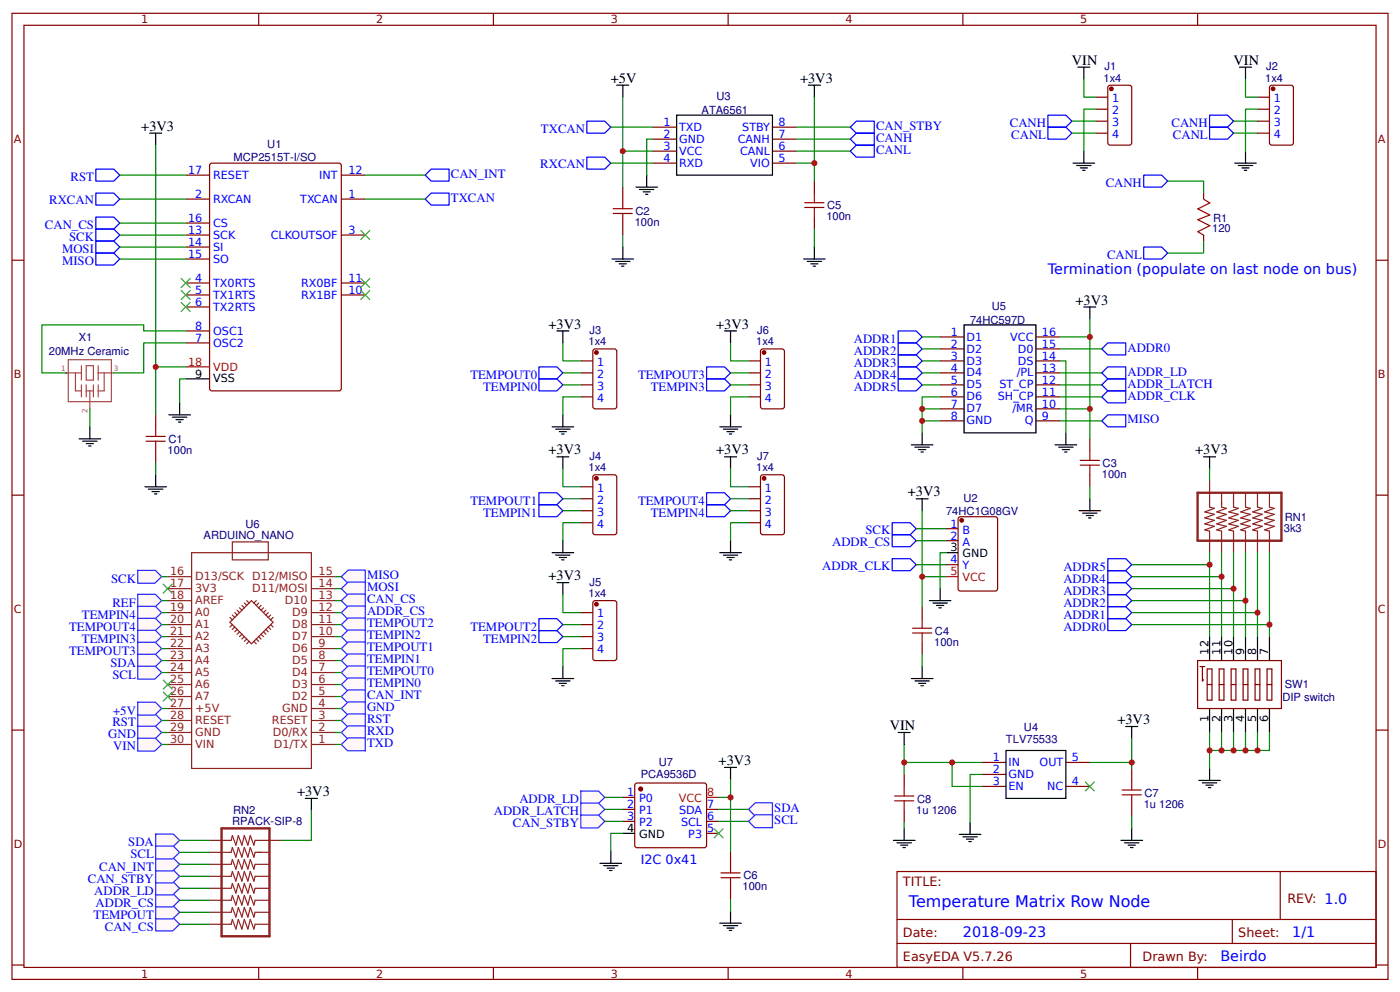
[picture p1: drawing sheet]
<svg xmlns="http://www.w3.org/2000/svg" width="309mm" height="219mm" viewBox="0 0 309 219" stroke-linecap="round" stroke-linejoin="round" font-family="sans-serif">
<g fill="none" stroke="#800" stroke-width=".26">
<path d="M2.6 2.9h304.1v213.3h-304.1zM5.3 5.6h298.7v207.9h-298.7zM57.1 2.9v2.7M109 2.9v2.7M160.9 2.9v2.7M212.7 2.9v2.7M244.8 19.1l.5-.3h4.2l.5 .3v12.4l-.2 .5h-4.5l-.5-.2zM264.6 2.9v2.7M280.5 19.1l.5-.3h4.2l.5 .3 .1 12.4-.3 .5h-4.5l-.5-.2zM41 38.7h5.3M46.4 36.3l.4-.3h28.1l.4 .3 .1 49.5-.3 .4-28.3 .1-.4-.3zM75.4 38.7h5.3"/>
<path d="M144.2 28.1h5.3M144.2 30.7h5.3M144.2 33.4h5.3M144.2 36h5.3M170.7 28.1h5.2M170.7 30.7h5.2M170.7 33.4h5.2M170.7 36h5.2M242.1 21.5h2.6M242.1 24.1h2.6M242.1 26.7h2.6M242.1 29.4h2.6"/>
<path d="M277.8 21.5h2.7M277.8 24.1h2.7M277.8 26.7h2.7M277.8 29.4h2.7M2.6 57.4h2.7M41 43.9h5.3M41 51.9h5.3M41 54.5h5.3M41 57.2h5.3M41 49.2h5.3M75.4 43.9h5.3M75.4 51.9h5.3"/>
<path d="M304 57.4h2.7M41 62.5h5.3M41 65.1h5.3M41 67.8h5.3M41 75.7h5.3M41 73.1h5.3M75.4 62.5h5.3M75.4 65.1h5.3M128.3 79.7h2.7M131.2 77.1l4.5-.1 .5 .3 .1 12.4-.3 .5h-4.5l-.5-.2v-12.5zM207.7 79.7h5.3M207.7 74.4h5.3"/>
<path d="M207.7 77h5.3M228.9 79.7h5.3M228.9 74.4h5.3M228.9 77h5.3M128.3 82.3h2.7M128.3 85h2.7M128.3 87.6h2.7M207.7 82.3h5.3M207.7 85h5.3M207.7 87.6h5.3M207.7 90.2h5.3M207.7 92.9h5.3"/>
<path d="M228.9 82.3h5.3M228.9 85h5.3M228.9 87.6h5.3M228.9 90.2h5.3M228.9 92.9h5.3M2.6 109.3h2.7M304 109.3h2.7M264.6 145.8h18.5v10.6h-18.5zM265.1 147.1h1.1M265.6 147.1v3.2l.3-.3M266.7 147.7h1.1v6.8h-1.1zM266.7 151.1h1.1"/>
<path d="M269.3 147.7h1.1v6.8h-1.1zM269.3 151.1h1.1M272 147.7h1v6.8h-1zM272 151.1h1M274.6 147.7h1.1v6.8h-1.1zM274.6 151.1h1.1M277.3 147.7h1v6.8h-1zM277.3 151.1h1M279.9 147.7h1.1v6.8h-1.1zM279.9 151.1h1.1M2.6 161.2h2.7M304 161.2h2.7"/>
<path d="M198.2 192.4h105.8v21.1h-105.8zM282.8 192.4v10.6M2.6 213h2.7M57.1 213.5v2.7M109 213.5v2.7M160.9 213.5v2.7M198.2 203h105.8M198.2 208.3h105.8M212.7 213.5v2.7M249.8 208.3v5.2M264.6 213.5v2.7M272.3 203v5.3"/>
<path d="M304 213h2.7"/>
</g>
<g fill="#800" stroke="#800" stroke-width=".26">
<circle cx="131.8" cy="77.8" r=".4"/>
<circle cx="281.3" cy="19.6" r=".4"/>
<circle cx="245.5" cy="19.6" r=".4"/>
</g>
<g fill="none" stroke="#000" stroke-width=".26">
<path d="M136.3 18.8h2.6M137.6 18.8v2.7M178.6 18.8h2.6M179.9 18.8v2.7M238.1 14.8h2.7M239.4 14.8v2.7M273.8 14.8h2.7M275.2 14.8v2.7M33.1 29.4h2.6M34.4 29.4v2.6M142.9 38.7v2.6M149.5 25.4h21.2v13.3h-21.2z"/>
<path d="M237.1 36h4.7M237.9 36.5h3.1M238.7 37.1h1.5M239.2 37.6h.5M239.4 33.4v2.6M272.8 36h4.7M273.6 36.5h3.2M274.4 37.1h1.6M274.9 37.6h.5M275.2 33.4v2.6M140.5 41.3h4.8M141.3 41.8h3.2"/>
<path d="M142.1 42.4h1.6M142.6 42.9h.5M123 73.1h2.7M124.4 73.1v2.6M213 71.7h15.9v23.8h-15.9zM239.4 67.8h2.7M240.8 67.8v2.6M17.5 96.9h4.7M18.3 97.4h3.1M19 97.9h1.6M19.6 98.5h.5M19.8 94.2v2.7"/>
<path d="M37.3 91.6h4.8M38.1 92.1h3.2M38.9 92.6h1.6M39.4 93.2h.6M39.7 88.9v2.7M41 83.6h5.3M122 94.2h4.7M122.8 94.7h3.1M123.6 95.3h1.5M124.1 95.8h.5M124.4 91.6v2.6M201.3 98.2h4.8"/>
<path d="M202.1 98.7h3.2M202.9 99.2h1.6M203.5 99.8h.5M203.7 95.5v2.7M233.1 98.2h4.8M233.9 98.7h3.2M234.7 99.2h1.6M235.2 99.8h.5M235.5 95.5v2.7M265.9 100.8h2.7M267.2 100.8v2.7M267.2 140.5v5.3"/>
<path d="M267.2 156.4v5.3M269.9 140.5v5.3M269.9 156.4v5.3M272.5 140.5v5.3M272.5 156.4v5.3M275.2 140.5v5.3M275.2 156.4v5.3M277.8 140.5v5.3M277.8 156.4v5.3M280.5 140.5v5.3M280.5 156.4v5.3M264.8 172.3h4.8"/>
<path d="M265.6 172.8h3.2M266.4 173.3h1.6M267 173.9h.5M267.2 169.6v2.7"/>
</g>
<g fill="none" stroke="#00f" stroke-width=".26">
<path d="M21.2 37.3h3.9l1.4 1.4-1.4 1.3h-3.9zM93.9 38.7l1.3-1.4h4v2.7h-4zM129.6 34.7h4l1.3 1.3-1.3 1.3h-4zM129.6 26.7h4l1.3 1.4-1.3 1.3h-4zM187.9 30.7l1.3-1.3h3.9v2.6h-3.9zM187.9 33.4l1.3-1.4h3.9v2.7h-3.9zM187.9 28.1l1.3-1.4h3.9v2.7h-3.9zM231.5 25.4h4l1.3 1.3-1.3 1.4h-4zM231.5 28.1h4l1.3 1.3-1.3 1.3h-4zM267.2 25.4h4l1.3 1.3-1.3 1.4h-4zM267.2 28.1h4l1.3 1.3-1.3 1.3h-4zM21.2 42.6h3.9l1.4 1.3-1.4 1.4h-3.9z"/>
<path d="M21.2 47.9h3.9l1.4 1.3-1.4 1.4h-3.9zM21.2 50.6h3.9l1.4 1.3-1.4 1.3h-3.9zM21.2 53.2h3.9l1.4 1.3-1.4 1.4h-3.9zM21.2 55.9h3.9l1.4 1.3-1.4 1.3h-3.9zM93.9 43.9l1.3-1.3h4v2.7h-4zM198.4 78.3h4l1.3 1.4-1.3 1.3h-4zM198.4 75.7h4l1.3 1.3-1.3 1.3h-4zM198.4 73.1h4l1.3 1.3-1.3 1.3h-4zM243.4 77l1.3-1.3h4v2.6h-4zM119.1 81h3.9l1.4 1.3-1.4 1.3h-3.9zM119.1 83.6h3.9l1.4 1.4-1.4 1.3h-3.9zM198.4 81h4l1.3 1.3-1.3 1.3h-4z"/>
<path d="M198.4 83.6h4l1.3 1.4-1.3 1.3h-4zM243.4 92.9l1.3-1.3h4v2.6h-4zM243.4 85l1.3-1.4h4v2.7h-4zM243.4 87.6l1.3-1.3h4v2.6h-4zM243.4 82.3l1.3-1.3h4v2.6h-4zM244.7 126h4l1.3 1.3-1.3 1.3h-4zM244.7 128.6h4l1.3 1.3-1.3 1.4h-4zM244.7 131.3h4l1.3 1.3-1.3 1.3h-4zM244.7 133.9h4l1.3 1.3-1.3 1.4h-4zM244.7 136.6h4l1.3 1.3-1.3 1.3h-4zM244.7 123.3h4l1.3 1.3-1.3 1.4h-4z"/>
</g>
<g fill="none" stroke="#080" stroke-width=".26">
<path d="M239.4 17.5v4h2.7M275.2 17.5v4h2.6M26.5 38.7h14.5M34.4 32v49h6.6M80.7 38.7h13.2M134.9 28.1h9.3M134.9 36h9.3M137.6 21.5v11.9h6.6M144.2 30.7h-1.3v8M175.9 28.1h12M175.9 33.4h12M175.9 30.7h12"/>
<path d="M179.9 21.5v14.5h-4M236.8 29.4h5.3M236.8 26.7h5.3M272.5 29.4h5.3M272.5 26.7h5.3M26.5 43.9h14.5M26.5 49.2h14.5M26.5 51.9h14.5M26.5 54.5h14.5M26.5 57.2h14.5M80.7 43.9h13.2M41 75.7h-9.3v6.6h-6.6"/>
<path d="M41 73.1h-9.3v-1.4h-22.4v10.6h5.3M124.4 75.7v4h3.9M203.7 77h4M203.7 74.4h4M203.7 79.7h4M234.2 79.7h1.3v15.8M234.2 77h9.2M240.8 70.4v4h-6.6M240.8 74.4v15.8h-6.6M19.8 90.2v4M41 83.6h-1.3v5.3M124.4 82.3h3.9"/>
<path d="M124.4 85h3.9M128.3 87.6h-3.9v4M203.7 82.3h4M203.7 85h4M203.7 90.2h4M203.7 92.9h4M207.7 87.6h-4v7.9M234.2 82.3h9.2M234.2 85h9.2M234.2 92.9h9.2M234.2 87.6h9.2M267.2 103.5v2.6"/>
<path d="M250 124.6h17.2M250 127.3h19.9M250 129.9h22.5M250 132.6h25.2M250 135.2h27.8M250 137.9h30.5M267.2 122v18.5M269.9 122v18.5M272.5 122v18.5M275.2 122v18.5M277.8 122v18.5M280.5 122v18.5"/>
<path d="M267.2 161.7v7.9M269.9 161.7v4M272.5 161.7v4M275.2 161.7v4M277.8 161.7v4M280.5 161.7v4h-13.3"/>
</g>
<path d="M41 81h5.3" fill="none" stroke="#f00" stroke-width=".26"/>
<g fill="none" stroke="#a54b4b" stroke-width=".26">
<path d="M15.1 79.4h9.5v9.3h-9.5zM14.6 82.3h.1M14.6 82.3h3.4M16.7 82.3v4h1.3M18 80.7v3.2M18 85v2.6M19 80.7h1.6v3.2h-1.6zM19 85v2.6M19 86.3h1.6M19.8 86.3v3.9M20.6 85v2.6M21.7 80.7v3.2"/>
<path d="M21.7 85v2.6M21.7 82.3h3.4M23 82.3v4h-1.3"/>
</g>
<path d="M267.2 106.1v5.8l1.1 .3-2.1 .8 2.1 .5-2.1 .8 2.1 .6-2.1 .7 2.1 .6-2.1 .8 1 .2v4.8M269.9 108.8v3.1l1 .3-2.1 .8 2.1 .5-2.1 .8 2.1 .6-2.1 .7 2.1 .6-2.1 .8 1.1 .2v4.8M272.5 108.8v3.1l1.1 .3-2.1 .8 2.1 .5-2.1 .8 2.1 .6-2.1 .7 2.1 .6-2.1 .8 1 .2v4.8M275.2 108.8v3.1l1 .3-2.1 .8 2.1 .5-2.1 .8 2.1 .6-2.1 .7 2.1 .6-2.1 .8 1.1 .2v4.8M277.8 108.8v3.1l1.1 .3-2.1 .8 2.1 .5-2.1 .8 2.1 .6-2.1 .7 2.1 .6-2.1 .8 1 .2v4.8M280.5 108.8v3.1l1 .3-2.1 .8 2.1 .5-2.1 .8 2.1 .6-2.1 .7 2.1 .6-2.1 .8 1.1 .2v4.8" fill="none" stroke="#8d2323" stroke-width=".26"/>
<path d="M264.6 108.8h18.5v10.6h-18.5z" fill="none" stroke="#8d2323" stroke-width=".53"/>
<g fill="#fff7f8" stroke="#430aff" stroke-width=".26">
<path d="M30.4 125.9h3.9l1.4 1.4-1.5 1.4h-3.8z"/>
<path d="M30.4 131.2h3.9l1.4 1.4-1.5 1.4h-3.8z"/>
<path d="M30.4 133.8h3.9l1.4 1.4-1.5 1.5h-3.8z"/>
<path d="M30.4 136.5h3.9l1.4 1.4-1.5 1.4h-3.8z"/>
<path d="M30.4 139.1h3.9l1.4 1.4-1.5 1.5h-3.8z"/>
<path d="M30.4 141.8h3.9l1.4 1.4-1.5 1.4h-3.8z"/>
<path d="M30.4 144.4h3.9l1.4 1.4-1.5 1.5h-3.8z"/>
<path d="M30.4 147.1h3.9l1.4 1.4-1.5 1.4h-3.8z"/>
<path d="M30.4 157.7h3.9l1.4 1.3-1.5 1.5h-3.8z"/>
<path d="M30.4 160.3h3.9l1.4 1.4-1.5 1.4h-3.8z"/>
<path d="M75.4 127.3l1.5-1.5h3.8l.1 2.9h-4z"/>
<path d="M75.4 129.9l1.5-1.4h3.8l.1 2.8h-4z"/>
<path d="M75.4 132.6l1.5-1.5h3.8l.1 2.9h-4z"/>
<path d="M75.4 135.2l1.5-1.4h3.8l.1 2.8h-4z"/>
<path d="M75.4 137.9l1.5-1.5h3.8l.1 2.9h-4z"/>
<path d="M75.4 140.5l1.5-1.4h3.8l.1 2.8h-4z"/>
<path d="M75.4 143.2l1.5-1.5h3.8l.1 2.9h-4z"/>
<path d="M75.4 145.8l1.5-1.4h3.8l.1 2.8h-4z"/>
<path d="M75.4 148.5l1.5-1.5h3.8l.1 2.8h-4z"/>
<path d="M75.4 151.1l1.5-1.5h3.8l.1 2.9h-4z"/>
<path d="M75.4 153.7l1.5-1.4h3.8l.1 2.8h-4z"/>
<path d="M75.4 156.4l1.5-1.5h3.8l.1 2.9h-4z"/>
<path d="M75.4 159l1.5-1.4h3.8l.1 2.8h-4z"/>
<path d="M75.4 161.7l1.5-1.5h3.8l.1 2.9h-4z"/>
<path d="M75.4 164.3l1.5-1.4h3.8l.1 2.8h-4z"/>
</g>
<g fill="none" stroke="#080" stroke-width=".26">
<path d="M35.7 127.3h1.3M35.7 132.6h1.3M35.7 135.2h1.3M35.7 137.9h1.3M74.1 127.3h1.3M74.1 132.6h1.3M74.1 135.2h1.3M74.1 137.9h1.3M74.1 129.9h1.3M35.7 140.5h1.3M35.7 143.2h1.3M35.7 145.8h1.3"/>
<path d="M35.7 148.5h1.3M35.7 159h1.3M74.1 140.5h1.3M74.1 143.2h1.3M74.1 145.8h1.3M74.1 148.5h1.3M74.1 159h1.3M74.1 156.4h1.3M74.1 153.7h1.3M74.1 151.1h1.3M35.7 161.7h1.3M74.1 161.7h1.3"/>
<path d="M74.1 164.3h1.3"/>
</g>
<path d="M30.4 162.9h3.9l1.4 1.4-1.5 1.5h-3.8z" fill="#fff7f8" stroke="#430aff" stroke-width=".26"/>
<path d="M35.7 164.3h1.3" fill="none" stroke="#080" stroke-width=".26"/>
<path d="M36 128.9l2.1 2.1zM38.1 128.9l-2.1 2.1z" fill="#000" stroke="#3c3" stroke-width=".26"/>
<path d="M30.4 155h3.9l1.4 1.4-1.5 1.5h-3.8z" fill="#fff7f8" stroke="#430aff" stroke-width=".26"/>
<g fill="none" stroke="#080" stroke-width=".26">
<path d="M202.4 119.4h6.6M202.4 116.7h6.6M203.7 112.7v14.6h5.3M202.4 124.6h6.6M209 122h-1.3v7.9M35.7 156.4h1.3M68.8 178.9v6.6h-6.6M199.8 164.3v4h17.2M199.8 168.3v2.6M210.3 168.3v5.3h6.7M217 170.9h-2.7v10.6M250 163v5.3h-9.2"/>
<path d="M250 168.3v1.3M199.8 181.5v1.4M250 180.2v2.7"/>
</g>
<g fill="#000" stroke="#3c3" stroke-width=".26">
<path d="M79.6 50.8l2.2 2.1zM79.6 52.9l2.2-2.1z"/>
<path d="M40 61.4l2.1 2.1zM42.1 61.4l-2.1 2.1z"/>
<path d="M40 64.1l2.1 2.1zM42.1 64.1l-2.1 2.1z"/>
<path d="M40 66.7l2.1 2.1zM40 68.8l2.1-2.1z"/>
<path d="M79.6 61.4l2.2 2.1zM81.8 61.4l-2.2 2.1z"/>
<path d="M79.6 64.1l2.2 2.1zM79.6 66.2l2.2-2.1z"/>
<path d="M239.7 172.5l2.1 2.2zM241.8 172.5l-2.1 2.2z"/>
</g>
<g fill="none" stroke="#800" stroke-width=".26">
<path d="M209 116.7h2.7M209 119.4h2.7M211.7 114.3l.5-.2h7.7l.4 .2 .1 15.6-.3 .5-7.9 .1-.5-.3zM209 124.6h2.7M199.8 170.9v2.7M199.8 178.9v2.6M217 168.3h5.2M217 170.9h5.2M217 173.6h5.2M235.5 168.3h5.3M235.5 173.6h5.3M250 169.6v2.7"/>
<path d="M250 177.6v2.6"/>
</g>
<circle cx="212.5" cy="114.9" r=".4" fill="#800" stroke="#800" stroke-width=".26"/>
<g fill="none" stroke="#000" stroke-width=".26">
<path d="M202.4 110.1h2.7M203.7 110.1v2.6M205.3 132.6h4.8M206.1 133.1h3.2M206.9 133.6h1.6M207.4 134.2h.6M207.7 129.9v2.7M209 122h2.7M67.5 176.2h2.6M68.8 176.2v2.7M198.4 161.7h2.7M199.8 161.7v2.6"/>
<path d="M222.2 165.7h13.3v10.5h-13.3zM248.7 160.4h2.7M250 160.4v2.6M197.4 185.5h4.7M198.2 186h3.1M199 186.6h1.6M199.5 187.1h.5M199.8 182.9v2.6M211.9 184.2h4.8M212.7 184.7h3.2M213.5 185.2h1.6M214 185.8h.6"/>
<path d="M214.3 181.5v2.7M247.6 185.5h4.8M248.4 186h3.2M249.2 186.6h1.6M249.8 187.1h.5M250 182.9v2.6"/>
</g>
<path d="M209 127.3h2.7" fill="none" stroke="#f00" stroke-width=".26"/>
<path d="M197.1 115.4h4l1.3 1.3-1.3 1.3h-4zM197.1 118h4l1.3 1.4-1.3 1.3h-4zM197.1 123.3h4l1.3 1.3-1.3 1.4h-4z" fill="none" stroke="#00f" stroke-width=".26"/>
<path d="M197.6 176.8h4.3M197.6 175.7h4.3M199.8 173.6v2.1M199.8 176.8v2.1M247.9 175.4h4.2M247.9 174.4h4.2M250 172.3v2.1M250 175.4v2.2" fill="none" stroke="#a00000" stroke-width=".26"/>
<path d="M46.3 188.1h4.8l.2-1 .8 2.1 .6-2.1 .7 2.1 .6-2.1 .8 2.1 .5-2.1 .8 2.1 .3-1.1h3.1M46.3 185.5h4.8l.2-1.1 .8 2.2 .6-2.2 .7 2.2 .6-2.2 .8 2.2 .5-2.2 .8 2.2 .3-1.1h5.8M46.3 196.1h4.8l.2-1.1 .8 2.1 .6-2.1 .7 2.1 .6-2.1 .8 2.1 .5-2.1 .8 2.1 .3-1h3.1M46.3 190.8h4.8l.2-1.1 .8 2.1 .6-2.1 .7 2.1 .6-2.1 .8 2.1 .5-2.1 .8 2.1 .3-1h3.1M46.3 198.7h4.8l.2-1 .8 2.1 .6-2.1 .7 2.1 .6-2.1 .8 2.1 .5-2.1 .8 2.1 .3-1.1h3.1M46.3 193.4h4.8l.2-1 .8 2.1 .6-2.1 .7 2.1 .6-2.1 .8 2.1 .5-2.1 .8 2.1 .3-1.1h3.1M46.3 201.4h4.8l.2-1.1 .8 2.1 .6-2.1 .7 2.1 .6-2.1 .8 2.1 .5-2.1 .8 2.1 .3-1h3.1M46.3 204h4.8l.2-1 .8 2.1 .6-2.1 .7 2.1 .6-2.1 .8 2.1 .5-2.1 .8 2.1 .3-1.1h3.1" fill="none" stroke="#8d2323" stroke-width=".26"/>
<path d="M48.9 182.9h10.6v23.8h-10.6z" fill="none" stroke="#8d2323" stroke-width=".53"/>
<g fill="#fff7f8" stroke="#430aff" stroke-width=".26">
<path d="M34.3 202.6h4l1.4 1.4-1.5 1.5h-3.8z"/>
<path d="M34.3 200h4l1.4 1.4-1.5 1.4h-3.8z"/>
<path d="M34.3 197.3h4l1.4 1.4-1.5 1.5h-3.8z"/>
<path d="M34.3 194.7h4l1.4 1.4-1.5 1.4h-3.8z"/>
<path d="M34.3 192h4l1.4 1.4-1.5 1.5h-3.8z"/>
<path d="M34.3 189.4h4l1.4 1.4-1.5 1.4h-3.8z"/>
</g>
<path d="M39.7 190.8h6.6M39.7 193.4h6.6M39.7 196.1h6.6M39.7 198.7h6.6M39.7 201.4h6.6M39.7 204h6.6" fill="none" stroke="#080" stroke-width=".26"/>
<g fill="#fff7f8" stroke="#430aff" stroke-width=".26">
<path d="M34.3 184.1h4l1.4 1.4-1.5 1.5h-3.8z"/>
<path d="M34.3 186.8h4l1.4 1.3-1.5 1.5h-3.8z"/>
</g>
<path d="M137.6 33.4v7.9M179.9 36v4M137.6 51.9v2.6M179.9 50.6v3.9M34.4 81v10.6M240.8 90.2v6.7M34.4 102.2v2.6M240.8 107.4v2.7M203.7 127.3v6.6M203.7 144.5v2.6M39.7 188.1h6.6M39.7 185.5h6.6" fill="none" stroke="#080" stroke-width=".26"/>
<g fill="none" stroke="#a00000" stroke-width=".26">
<path d="M135.5 47.1h4.2M135.5 46.1h4.2M137.6 43.9v2.2M137.6 47.1v2.1M177.8 45.8h4.2M177.8 44.7h4.2M179.9 42.6v2.1M179.9 45.8v2.1M32.3 97.4h4.2M32.3 96.3h4.2M34.4 94.2v2.1M34.4 97.4v2.1"/>
<path d="M240.8 99.5v2.1M238.7 102.7h4.2M238.7 101.6h4.2M240.8 102.7v2.1M201.6 139.7h4.2M201.6 138.7h4.2M203.7 136.6v2.1M203.7 139.7v2.1"/>
</g>
<path d="M179.9 40v2.6M137.6 41.3v2.6M137.6 49.2v2.7M179.9 47.9v2.7M34.4 91.6v2.6M34.4 99.5v2.7M240.8 96.9v2.6M240.8 104.8v2.6M203.7 133.9v2.7M203.7 141.8v2.7" fill="none" stroke="#800" stroke-width=".26"/>
<g fill="none" stroke="#000" stroke-width=".26">
<path d="M135.2 57.2h4.8M136 57.7h3.2M136.8 58.2h1.6M137.3 58.8h.5M137.6 54.5v2.7M177.5 57.2h4.8M178.3 57.7h3.2M179.1 58.2h1.6M179.7 58.8h.5M179.9 54.5v2.7M32 107.4h4.8M32.8 108h3.2"/>
<path d="M33.6 108.5h1.6M34.1 109h.6M34.4 104.8v2.6M238.4 112.7h4.8M239.2 113.3h3.2M240 113.8h1.6M240.5 114.3h.5M240.8 110.1v2.6M201.3 149.8h4.8M202.1 150.3h3.2M202.9 150.8h1.6M203.5 151.4h.5"/>
<path d="M203.7 147.1v2.7"/>
</g>
<g fill="#fff7f8" stroke="#430aff" stroke-width=".26">
<path d="M165.4 178.7l1.5-1.5h3.8v2.8h-3.9z"/>
<path d="M165.4 181.3l1.5-1.5h3.8v2.9h-3.9z"/>
</g>
<path d="M160.1 169.4h2.6M161.4 169.4v2.6M132.6 190.6h4.7M133.3 191.1h3.2M134.1 191.6h1.6M134.7 192.2h.5M134.9 187.9v2.7" fill="none" stroke="#000" stroke-width=".26"/>
<g fill="#fff7f8" stroke="#430aff" stroke-width=".26">
<path d="M128.3 174.6h3.9l1.4 1.4-1.5 1.5h-3.8z"/>
<path d="M128.3 177.3h3.9l1.4 1.4-1.5 1.4h-3.8z"/>
<path d="M128.3 179.9h3.9l1.4 1.4-1.5 1.5h-3.8z"/>
</g>
<path d="M266 44l1.3 .8-2.7 1.3 2.7 1.3-2.7 1.1 2.7 1.3-2.7 1.3 1.4 .8M159.3 193.7h4.2M159.3 192.7h4.2M161.4 190.6v2.1M161.4 193.7v2.2" fill="none" stroke="#a00000" stroke-width=".26"/>
<g fill="none" stroke="#800" stroke-width=".26">
<path d="M265.9 42.6v1.3M265.9 51.9v1.3M165.4 79.7h2.6M168.3 77.1l4.5-.1 .4 .3 .1 12.4-.3 .5h-4.5l-.4-.2-.1-12.5zM165.4 82.3h2.6M165.4 85h2.6M165.4 87.6h2.6M128.3 107.4h2.7M128.3 110.1h2.7M128.3 112.7h2.7M128.3 115.4h2.7M131.2 104.9l4.5-.1 .5 .3 .1 12.4-.3 .5h-4.5l-.5-.2v-12.5z"/>
<path d="M165.4 107.4h2.6M165.4 110.1h2.6M165.4 112.7h2.6M165.4 115.4h2.6M168.1 105.1l.4-.3h4.3l.4 .3 .1 12.4-.3 .5h-4.5l-.4-.2zM128.3 135.2h2.7M128.3 137.9h2.7M131.2 132.7l4.5-.1 .5 .2 .1 12.5-.3 .4-4.5 .1-.5-.3v-12.4zM128.3 140.5h2.7M128.3 143.2h2.7M137.6 176h2.6M137.6 178.7h2.6"/>
<path d="M140.5 172.9h15.3l.3 .5-.1 13.5-.4 .2h-15.1l-.3-.5v-13.2zM156.1 178.7h2.6M137.6 181.3h2.6M156.1 181.3h2.6M156.1 184h2.6M161.4 187.9v2.7M161.4 195.9v2.6"/>
</g>
<g fill="none" stroke="#000" stroke-width=".26">
<path d="M160.1 73.1h2.6M161.4 73.1v2.6M159 94.2h4.8M159.8 94.7h3.2M160.6 95.3h1.6M161.1 95.8h.6M161.4 91.6v2.6M123 100.8h2.7M124.4 100.8v2.7M124.4 119.4v2.6M160.1 100.8h2.6M161.4 100.8v2.7"/>
<path d="M161.4 119.4v2.6M122 122h4.7M122.8 122.5h3.1M123 128.6h2.7M123.6 123.1h1.5M124.1 123.6h.5M124.4 128.6v2.7M159 122h4.8M159.8 122.5h3.2M160.6 123.1h1.6M161.1 123.6h.6M122 149.8h4.7"/>
<path d="M122.8 150.3h3.1M123.6 150.8h1.5M124.1 151.4h.5M124.4 147.1v2.7M137.6 184h2.6M159 203.8h4.8M159.8 204.3h3.2M160.6 204.9h1.6M161.1 205.4h.6M161.4 201.1v2.7"/>
</g>
<g fill="none" stroke="#080" stroke-width=".26">
<path d="M242.1 24.1h-2.7v9.3M258 40h7.9v2.6M277.8 24.1h-2.6v9.3M265.9 53.2v2.7h-7.9M161.4 75.7v4h4M161.4 82.3h4M161.4 85h4M165.4 87.6h-4v4M124.4 103.5v3.9h3.9M124.4 110.1h3.9M124.4 112.7h3.9M128.3 115.4h-3.9v4"/>
<path d="M161.4 103.5v3.9h4M161.4 110.1h4M161.4 112.7h4M165.4 115.4h-4v4M124.4 131.3v3.9h3.9M124.4 137.9h3.9M124.4 140.5h3.9M128.3 143.2h-3.9v3.9M133.6 176h4M133.6 178.7h4M158.7 176h2.7M158.7 178.7h6.7"/>
<path d="M161.4 172v15.9M133.6 181.3h4M137.6 183.9h-2.7v4M158.7 181.3h6.7M161.4 198.5v2.6"/>
</g>
<g fill="#800" stroke="#800" stroke-width=".26">
<circle cx="141.6" cy="174.2" r=".4"/>
<circle cx="131.8" cy="105.6" r=".4"/>
<circle cx="131.8" cy="133.4" r=".4"/>
<circle cx="168.8" cy="77.8" r=".4"/>
<circle cx="168.8" cy="105.6" r=".4"/>
</g>
<path d="M156.1 176h2.6" fill="none" stroke="#f00" stroke-width=".26"/>
<g fill="#000" stroke="#3c3" stroke-width=".26">
<path d="M36 150l2.1 2.2zM38.1 150l-2.1 2.2z"/>
<path d="M36 152.7l2.1 2.1zM38.1 152.7l-2.1 2.1z"/>
<path d="M157.7 182.9l2.1 2.1zM159.8 182.9l-2.1 2.1z"/>
</g>
<path d="M252.7 38.7h3.9l1.4 1.3-1.4 1.3h-3.9zM252.7 54.5h3.9l1.4 1.4-1.4 1.3h-3.9zM156.1 81h4l1.3 1.3-1.3 1.3h-4zM156.1 83.6h4l1.3 1.4-1.3 1.3h-4zM119.1 108.8h3.9l1.4 1.3-1.4 1.3h-3.9zM119.1 111.4h3.9l1.4 1.3-1.4 1.4h-3.9zM156.1 108.8h4l1.3 1.3-1.3 1.3h-4zM156.1 111.4h4l1.3 1.3-1.3 1.4h-4zM119.1 136.6h3.9l1.4 1.3-1.4 1.3h-3.9zM119.1 139.2h3.9l1.4 1.3-1.4 1.3h-3.9z" fill="none" stroke="#00f" stroke-width=".26"/>
<g fill="none" stroke="#8d2323" stroke-width=".26">
<path d="M51.3 119.6h8v4h-8zM37 129.9h5.3M37 132.6h5.3M37 135.2h5.3M37 137.9h5.3M37 127.3h5.3M42.3 122h26.5v47.6h-26.5zM50.8 136.3l.5 .5M51.3 135.8l.6 .5M51.3 137.9l-.5 .5M51.9 135.2l.5 .6M51.9 138.4l-.6 .5"/>
<path d="M52.4 134.7l.5 .5M52.4 138.9l-.5 .6M52.9 134.2l.5 .5M52.9 139.5l-.5 .5M53.4 133.6l.6 .6M53.4 140l-.5 .5M54 133.1l.5 .5M54.5 132.6l.5 .5M56.6 132.6l-.5 .5M57.1 133.1l-.5 .5M57.7 134.7l-2.1-2.1-4.8 4.7 3.7 3.7M57.7 140l.5 .5"/>
<path d="M57.7 134.7l2.6 2.6-4.7 4.8-1.1-1.1M57.7 133.6l-.6 .6M58.2 139.5l.5 .5M58.2 134.2l-.5 .5M58.7 138.9l.6 .6M58.7 134.7l-.5 .5M59.3 138.4l.5 .5M59.3 135.2l-.6 .6M59.8 137.9l.5 .5M59.8 135.8l-.5 .5M60.3 136.3l-.5 .5M68.8 129.9h5.3"/>
<path d="M68.8 132.6h5.3M68.8 135.2h5.3M68.8 137.9h5.3M68.8 127.3h5.3M37 140.5h5.3M37 143.2h5.3M37 145.8h5.3M37 148.5h5.3M37 151.1h5.3M37 153.7h5.3M37 156.4h5.3M37 159h5.3"/>
<path d="M54 140.5l-.6 .5M54.5 141l-.5 .6M55 141.6l-.5 .5M56.1 141.6l.5 .5M56.6 141l.5 .6M57.1 140.5l.6 .5M68.8 140.5h5.3M68.8 143.2h5.3M68.8 145.8h5.3M68.8 148.5h5.3M68.8 151.1h5.3M68.8 153.7h5.3"/>
<path d="M68.8 156.4h5.3M68.8 159h5.3M37 161.7h5.3M37 164.3h5.3M68.8 161.7h5.3M68.8 164.3h5.3"/>
</g>
<g fill="#c00">
<circle cx="34.4" cy="81" r=".66"/>
<circle cx="203.7" cy="127.3" r=".66"/>
<circle cx="240.8" cy="90.2" r=".66"/>
<circle cx="203.7" cy="90.2" r=".66"/>
<circle cx="280.5" cy="137.9" r=".66"/>
<circle cx="275.2" cy="132.6" r=".66"/>
<circle cx="269.9" cy="127.3" r=".66"/>
<circle cx="269.9" cy="165.7" r=".66"/>
<circle cx="275.2" cy="165.7" r=".66"/>
<circle cx="267.2" cy="165.7" r=".66"/>
<circle cx="277.8" cy="165.7" r=".66"/>
<circle cx="272.5" cy="165.7" r=".66"/>
<circle cx="267.2" cy="124.6" r=".66"/>
<circle cx="272.5" cy="129.9" r=".66"/>
<circle cx="277.8" cy="135.2" r=".66"/>
<circle cx="203.7" cy="92.9" r=".66"/>
<circle cx="240.8" cy="74.4" r=".66"/>
<circle cx="250" cy="168.3" r=".66"/>
<circle cx="210.3" cy="168.3" r=".66"/>
<circle cx="199.8" cy="168.3" r=".66"/>
<circle cx="137.6" cy="33.4" r=".66"/>
<circle cx="179.9" cy="36" r=".66"/>
<circle cx="161.4" cy="176" r=".66"/>
</g>
<text font-size="3.5" fill="#00f" x="200.8" y="200.3">Temperature Matrix Row Node</text>
<g font-size="3.2">
<text x="236.8" y="14.3">VIN</text>
<text x="272.5" y="14.3">VIN</text>
<text x="134.9" y="18.3">+5V</text>
<text x="176.7" y="18.3">+3V3</text>
<text x="31.2" y="28.9">+3V3</text>
<text x="237.6" y="67.2">+3V3</text>
<text x="121.2" y="72.5">+3V3</text>
<text x="158.2" y="72.5">+3V3</text>
<text x="121.2" y="100.3">+3V3</text>
<text x="158.2" y="100.3">+3V3</text>
<text x="264.1" y="100.3">+3V3</text>
<text x="200.6" y="109.6">+3V3</text>
<text x="121.2" y="128.1">+3V3</text>
<text x="196.6" y="161.2">VIN</text>
<text x="246.9" y="159.8">+3V3</text>
<text x="158.7" y="168.9">+3V3</text>
<text x="65.6" y="175.7">+3V3</text>
</g>
<g font-size="3.2" fill="#00f">
<text x="231.5" y="60.5">Termination (populate on last node on bus)</text>
<text x="212.7" y="206.9">2018-09-23</text>
<text x="285.5" y="206.9">1/1</text>
<text x="269.6" y="212.2">Beirdo</text>
</g>
<g font-size="2.8" fill="#00f">
<text x="119.5" y="29.4">TXCAN</text>
<text x="193.5" y="28.7">CAN_STBY</text>
<text x="223.1" y="28.1">CANH</text>
<text x="258.8" y="28.1">CANH</text>
<text x="193.5" y="31.3">CANH</text>
<text x="193.5" y="33.9">CANL</text>
<text x="223.4" y="30.7">CANL</text>
<text x="259.1" y="30.7">CANL</text>
<text x="15.6" y="40">RST</text>
<text x="99.6" y="39.2">CAN_INT</text>
<text x="119.4" y="37.1">RXCAN</text>
<text x="244.3" y="41.3">CANH</text>
<text x="10.9" y="45.1">RXCAN</text>
<text x="99.6" y="44.5">TXCAN</text>
<text x="9.9" y="50.6">CAN_CS</text>
<text x="15.3" y="53.2">SCK</text>
<text x="13.7" y="55.9">MOSI</text>
<text x="13.7" y="58.5">MISO</text>
<text x="244.6" y="57.2">CANL</text>
<text x="188.6" y="75.7">ADDR1</text>
<text x="249.1" y="77.6">ADDR0</text>
<text x="103.9" y="83.6">TEMPOUT0</text>
<text x="141" y="83.6">TEMPOUT3</text>
<text x="188.6" y="83.6">ADDR4</text>
<text x="188.6" y="81">ADDR3</text>
<text x="188.6" y="78.3">ADDR2</text>
<text x="249.1" y="82.9">ADDR_LD</text>
<text x="106.7" y="86.3">TEMPIN0</text>
<text x="143.8" y="86.3">TEMPIN3</text>
<text x="188.6" y="86.3">ADDR5</text>
<text x="249.1" y="85.5">ADDR_LATCH</text>
<text x="249.1" y="88.2">ADDR_CLK</text>
<text x="249.1" y="93.5">MISO</text>
<text x="103.9" y="111.4">TEMPOUT1</text>
<text x="141" y="111.4">TEMPOUT4</text>
<text x="106.7" y="114.1">TEMPIN1</text>
<text x="143.8" y="114.1">TEMPIN4</text>
<text x="191.2" y="117.9">SCK</text>
<text x="181.7" y="125.9">ADDR_CLK</text>
<text x="183.8" y="120.6">ADDR_CS</text>
<text x="234.9" y="126">ADDR5</text>
<text x="24.5" y="128.6">SCK</text>
<text x="81.1" y="127.8">MISO</text>
<text x="81.1" y="130.4">MOSI</text>
<text x="234.9" y="128.6">ADDR4</text>
<text x="234.9" y="131.3">ADDR3</text>
<text x="18.1" y="136.6">TEMPIN4</text>
<text x="24.8" y="133.9">REF</text>
<text x="81.1" y="133.1">CAN_CS</text>
<text x="81.1" y="135.7">ADDR_CS</text>
<text x="234.9" y="133.9">ADDR2</text>
<text x="234.9" y="136.6">ADDR1</text>
<text x="15.3" y="139.2">TEMPOUT4</text>
<text x="18.1" y="141.8">TEMPIN3</text>
<text x="81.1" y="138.4">TEMPOUT2</text>
<text x="81.1" y="141">TEMPIN2</text>
<text x="81.1" y="143.7">TEMPOUT1</text>
<text x="103.9" y="139.2">TEMPOUT2</text>
<text x="106.7" y="141.8">TEMPIN2</text>
<text x="234.9" y="139.2">ADDR0</text>
<text x="15.3" y="144.5">TEMPOUT3</text>
<text x="24.4" y="147.1">SDA</text>
<text x="24.8" y="149.8">SCL</text>
<text x="81.1" y="146.3">TEMPIN1</text>
<text x="81.1" y="148.9">TEMPOUT0</text>
<text x="81.1" y="151.6">TEMPIN0</text>
<text x="81.1" y="154.2">CAN_INT</text>
<text x="24.8" y="160.4">RST</text>
<text x="25" y="157.7">+5V</text>
<text x="81.1" y="156.9">GND</text>
<text x="81.1" y="159.5">RST</text>
<text x="23.9" y="163">GND</text>
<text x="25" y="165.7">VIN</text>
<text x="81.1" y="162.2">RXD</text>
<text x="81.1" y="164.8">TXD</text>
<text x="109.1" y="179.9">ADDR_LATCH</text>
<text x="114.7" y="177.3">ADDR_LD</text>
<text x="171.1" y="179.1">SDA</text>
<text x="113.3" y="182.5">CAN_STBY</text>
<text x="171.1" y="181.8">SCL</text>
<text x="28.3" y="186.8">SDA</text>
<text x="28.8" y="189.5">SCL</text>
<text x="141.6" y="190.8">I2C 0x41</text>
<text x="19.4" y="194.8">CAN_STBY</text>
<text x="20.8" y="197.5">ADDR_LD</text>
<text x="21.9" y="192.2">CAN_INT</text>
<text x="20.7" y="202.8">TEMPOUT</text>
<text x="21.1" y="200.1">ADDR_CS</text>
<text x="23.2" y="205.4">CAN_CS</text>
</g>
<g font-size="2.8" fill="#800">
<text x="199.5" y="195.6">TITLE:</text>
<text x="284.4" y="199.3">REV: 1.0</text>
<text x="199.5" y="206.9">Date:</text>
<text x="273.6" y="206.9">Sheet:</text>
<text x="199.5" y="212.2">EasyEDA V5.7.26</text>
<text x="252.4" y="212.2">Drawn By:</text>
</g>
<g font-size="2.5" fill="#800">
<text x="31.2" y="5.2">1</text>
<text x="83.1" y="5.2">2</text>
<text x="134.9" y="5.2">3</text>
<text x="186.8" y="5.2">4</text>
<text x="238.7" y="5.2">5</text>
<text x="3" y="31.5">A</text>
<text x="304.4" y="31.5">A</text>
<text x="3" y="83.4">B</text>
<text x="304.4" y="83.4">B</text>
<text x="3" y="135.2">C</text>
<text x="304.4" y="135.2">C</text>
<text x="3" y="187.1">D</text>
<text x="304.4" y="187.1">D</text>
<text x="31.2" y="215.8">1</text>
<text x="83.1" y="215.8">2</text>
<text x="134.9" y="215.8">3</text>
<text x="186.8" y="215.8">4</text>
<text x="238.7" y="215.8">5</text>
</g>
<g font-size="2.5" fill="#000080">
<text x="244" y="15.5">J1</text>
<text x="279.7" y="15.5">J2</text>
<text x="158.3" y="22.1">U3</text>
<text x="243.8" y="18">1x4</text>
<text x="279.5" y="18">1x4</text>
<text x="155" y="25.1">ATA6561</text>
<text x="51.6" y="35.6">MCP2515T-I/SO</text>
<text x="59.1" y="32.7">U1</text>
<text x="140.4" y="47.5">C2</text>
<text x="182.7" y="46.2">C5</text>
<text x="140.2" y="49.9">100n</text>
<text x="182.6" y="48.6">100n</text>
<text x="267.8" y="51.3">120</text>
<text x="268" y="48.9">R1</text>
<text x="214.3" y="71.6">74HC597D</text>
<text x="219.1" y="68.4">U5</text>
<text x="17.4" y="75.4">X1</text>
<text x="130" y="76.2">1x4</text>
<text x="130.2" y="73.7">J3</text>
<text x="167.1" y="76.2">1x4</text>
<text x="167.3" y="73.7">J6</text>
<text x="10.8" y="78.3">20MHz Ceramic</text>
<text x="37" y="100.2">100n</text>
<text x="37.2" y="97.8">C1</text>
<text x="130.2" y="101.5">J4</text>
<text x="167.3" y="101.5">J7</text>
<text x="130" y="104">1x4</text>
<text x="167.1" y="104">1x4</text>
<text x="243.4" y="105.5">100n</text>
<text x="243.6" y="103.1">C3</text>
<text x="209" y="113.7">74HC1G08GV</text>
<text x="212.9" y="110.8">U2</text>
<text x="45" y="119">ARDUINO_NANO</text>
<text x="54.2" y="116.7">U6</text>
<text x="283.6" y="117.4">3k3</text>
<text x="283.8" y="114.9">RN1</text>
<text x="130" y="131.8">1x4</text>
<text x="130.2" y="129.3">J5</text>
<text x="206.4" y="142.5">100n</text>
<text x="206.6" y="140.1">C4</text>
<text x="283.3" y="154.8">DIP switch</text>
<text x="283.8" y="152">SW1</text>
<text x="226.2" y="161.4">U4</text>
<text x="222.2" y="164.1">TLV75533</text>
<text x="141.6" y="171.7">PCA9536D</text>
<text x="145.5" y="169">U7</text>
<text x="51.5" y="179.6">RN2</text>
<text x="202.4" y="179.6">1u 1206</text>
<text x="202.6" y="177.2">C8</text>
<text x="252.7" y="178.2">1u 1206</text>
<text x="252.9" y="175.8">C7</text>
<text x="51.3" y="182.1">RPACK-SIP-8</text>
<text x="164" y="196.5">100n</text>
<text x="164.2" y="194.1">C6</text>
</g>
<g font-size="2.5" fill="#00f">
<text x="245.7" y="22.5">1</text>
<text x="281.4" y="22.5">1</text>
<text x="146.6" y="27.8">1</text>
<text x="150" y="28.9">TXD</text>
<text x="164" y="28.9">STBY</text>
<text x="172" y="27.8">8</text>
<text x="245.7" y="25.2">2</text>
<text x="245.7" y="27.8">3</text>
<text x="281.4" y="25.2">2</text>
<text x="281.4" y="27.8">3</text>
<text x="146.6" y="30.5">2</text>
<text x="146.6" y="33.1">3</text>
<text x="146.6" y="35.7">4</text>
<text x="150" y="31.5">GND</text>
<text x="150" y="34.2">VCC</text>
<text x="163" y="31.5">CANH</text>
<text x="163.5" y="34.2">CANL</text>
<text x="172" y="35.7">5</text>
<text x="172" y="33.1">6</text>
<text x="172" y="30.5">7</text>
<text x="245.7" y="30.5">4</text>
<text x="281.4" y="30.5">4</text>
<text x="41.6" y="38.4">17</text>
<text x="47.1" y="39.4">RESET</text>
<text x="70.5" y="39.4">INT</text>
<text x="77" y="38.4">12</text>
<text x="150" y="36.8">RXD</text>
<text x="165.8" y="36.8">VIO</text>
<text x="43.1" y="43.7">2</text>
<text x="47.1" y="44.7">RXCAN</text>
<text x="66.3" y="44.7">TXCAN</text>
<text x="77" y="43.7">1</text>
<text x="41.6" y="51.6">13</text>
<text x="41.6" y="49">16</text>
<text x="47.1" y="52.7">SCK</text>
<text x="47.1" y="50">CS</text>
<text x="59.8" y="52.7">CLKOUTSOF</text>
<text x="77" y="51.6">3</text>
<text x="41.6" y="54.3">14</text>
<text x="41.6" y="56.9">15</text>
<text x="47.1" y="55.3">SI</text>
<text x="47.1" y="58">SO</text>
<text x="43.1" y="62.2">4</text>
<text x="43.1" y="64.8">5</text>
<text x="47.1" y="63.3">TX0RTS</text>
<text x="47.1" y="65.9">TX1RTS</text>
<text x="66.5" y="65.9">RX1BF</text>
<text x="66.5" y="63.3">RX0BF</text>
<text x="77" y="64.8">10</text>
<text x="77" y="62.2">11</text>
<text x="43.1" y="67.5">6</text>
<text x="47.1" y="68.6">TX2RTS</text>
<text x="43.1" y="75.4">7</text>
<text x="43.1" y="72.8">8</text>
<text x="47.1" y="76.5">OSC2</text>
<text x="47.1" y="73.8">OSC1</text>
<text x="210.1" y="74.1">1</text>
<text x="210.1" y="76.8">2</text>
<text x="213.5" y="75.2">D1</text>
<text x="213.5" y="77.8">D2</text>
<text x="223.2" y="75.2">VCC</text>
<text x="224.9" y="77.8">D0</text>
<text x="230.2" y="76.8">15</text>
<text x="230.2" y="74.1">16</text>
<text x="131.9" y="80.7">1</text>
<text x="131.9" y="83.4">2</text>
<text x="169" y="80.7">1</text>
<text x="169" y="83.4">2</text>
<text x="210.1" y="79.4">3</text>
<text x="210.1" y="82">4</text>
<text x="213.5" y="80.5">D3</text>
<text x="213.5" y="83.1">D4</text>
<text x="224.6" y="83.1">/PL</text>
<text x="224.9" y="80.5">DS</text>
<text x="230.2" y="82">13</text>
<text x="230.2" y="79.4">14</text>
<text x="131.9" y="86">3</text>
<text x="131.9" y="88.7">4</text>
<text x="169" y="86">3</text>
<text x="169" y="88.7">4</text>
<text x="210.1" y="84.7">5</text>
<text x="210.1" y="87.3">6</text>
<text x="210.1" y="90">7</text>
<text x="213.5" y="85.8">D5</text>
<text x="213.5" y="88.4">D6</text>
<text x="220.5" y="88.4">SH_CP</text>
<text x="220.8" y="85.8">ST_CP</text>
<text x="230.2" y="90">10</text>
<text x="230.2" y="87.3">11</text>
<text x="230.2" y="84.7">12</text>
<text x="210.1" y="92.6">8</text>
<text x="213.5" y="91">D7</text>
<text x="213.5" y="93.7">GND</text>
<text x="223.7" y="91">/MR</text>
<text x="226.4" y="93.7">Q</text>
<text x="230.2" y="92.6">9</text>
<text x="131.9" y="108.5">1</text>
<text x="131.9" y="111.2">2</text>
<text x="131.9" y="113.8">3</text>
<text x="169" y="108.5">1</text>
<text x="169" y="111.2">2</text>
<text x="169" y="113.8">3</text>
<text x="131.9" y="116.4">4</text>
<text x="169" y="116.4">4</text>
<text x="210" y="116.4">1</text>
<text x="210" y="119.1">2</text>
<text x="212.6" y="117.8">B</text>
<text x="210" y="124.4">4</text>
<text x="212.6" y="120.4">A</text>
<text x="212.6" y="125.7">Y</text>
<text x="131.9" y="136.3">1</text>
<text x="131.9" y="138.9">2</text>
<text x="131.9" y="141.6">3</text>
<text x="131.9" y="144.2">4</text>
<text x="219.4" y="168">1</text>
<text x="219.4" y="170.7">2</text>
<text x="219.4" y="173.3">3</text>
<text x="222.8" y="169.1">IN</text>
<text x="222.8" y="171.7">GND</text>
<text x="229.7" y="169.1">OUT</text>
<text x="236.8" y="173.3">4</text>
<text x="236.8" y="168">5</text>
<text x="138.5" y="175.7">1</text>
<text x="138.5" y="178.4">2</text>
<text x="141.2" y="177.1">P0</text>
<text x="141.2" y="179.7">P1</text>
<text x="150" y="179.7">SDA</text>
<text x="156.2" y="178.4">7</text>
<text x="222.8" y="174.4">EN</text>
<text x="231.4" y="174.4">NC</text>
<text x="138.5" y="181">3</text>
<text x="141.2" y="182.4">P2</text>
<text x="150.5" y="182.4">SCL</text>
<text x="152.1" y="185">P3</text>
<text x="156.2" y="181">6</text>
<text x="156.2" y="183.7">5</text>
</g>
<g font-size="2.5" fill="#f00">
<text x="41.6" y="80.7">18</text>
<text x="47.1" y="81.8">VDD</text>
<text x="210" y="127">5</text>
<text x="212.6" y="128.3">VCC</text>
<text x="150" y="177.1">VCC</text>
<text x="156.2" y="175.7">8</text>
</g>
<g font-size="2.5">
<text x="43.1" y="83.4">9</text>
<text x="47.1" y="84.4">VSS</text>
<text x="210" y="121.7">3</text>
<text x="212.6" y="123.1">GND</text>
<text x="267" y="144.5" transform="rotate(-90 267 144.5)">12</text>
<text x="269.6" y="144.5" transform="rotate(-90 269.6 144.5)">11</text>
<text x="272.3" y="144.5" transform="rotate(-90 272.3 144.5)">10</text>
<text x="274.9" y="144.5" transform="rotate(-90 274.9 144.5)">9</text>
<text x="277.5" y="144.5" transform="rotate(-90 277.5 144.5)">8</text>
<text x="280.2" y="144.5" transform="rotate(-90 280.2 144.5)">7</text>
<text x="267" y="159.3" transform="rotate(-90 267 159.3)">1</text>
<text x="269.6" y="159.3" transform="rotate(-90 269.6 159.3)">2</text>
<text x="272.3" y="159.3" transform="rotate(-90 272.3 159.3)">3</text>
<text x="274.9" y="159.3" transform="rotate(-90 274.9 159.3)">4</text>
<text x="277.5" y="159.3" transform="rotate(-90 277.5 159.3)">5</text>
<text x="280.2" y="159.3" transform="rotate(-90 280.2 159.3)">6</text>
<text x="138.5" y="183.7">4</text>
<text x="141.2" y="185">GND</text>
</g>
<g font-size="2.5" fill="#8d2323">
<text x="37.6" y="129.7">17</text>
<text x="37.6" y="127">16</text>
<text x="43.1" y="130.7">3V3</text>
<text x="43.1" y="128.1">D13/SCK</text>
<text x="55.7" y="130.7">D11/MOSI</text>
<text x="55.7" y="128.1">D12/MISO</text>
<text x="70.4" y="129.7">14</text>
<text x="70.4" y="127">15</text>
<text x="37.6" y="137.6">20</text>
<text x="37.6" y="135">19</text>
<text x="37.6" y="132.3">18</text>
<text x="43.1" y="136">A0</text>
<text x="43.1" y="133.4">AREF</text>
<text x="63" y="133.4">D10</text>
<text x="64.5" y="136">D9</text>
<text x="70.4" y="132.3">13</text>
<text x="70.4" y="135">12</text>
<text x="70.4" y="137.6">11</text>
<text x="37.6" y="142.9">22</text>
<text x="37.6" y="140.3">21</text>
<text x="43.1" y="144">A3</text>
<text x="43.1" y="141.3">A2</text>
<text x="43.1" y="138.7">A1</text>
<text x="64.5" y="138.7">D8</text>
<text x="64.5" y="141.3">D7</text>
<text x="64.5" y="144">D6</text>
<text x="70.4" y="140.3">10</text>
<text x="70.4" y="142.9">9</text>
<text x="37.6" y="148.2">24</text>
<text x="37.6" y="145.5">23</text>
<text x="43.1" y="149.3">A5</text>
<text x="43.1" y="146.6">A4</text>
<text x="64.5" y="146.6">D5</text>
<text x="64.5" y="149.3">D4</text>
<text x="70.4" y="145.5">8</text>
<text x="70.4" y="148.2">7</text>
<text x="37.6" y="153.5">26</text>
<text x="37.6" y="150.8">25</text>
<text x="43.1" y="154.5">A7</text>
<text x="43.1" y="151.9">A6</text>
<text x="64.5" y="151.9">D3</text>
<text x="64.5" y="154.5">D2</text>
<text x="70.4" y="150.8">6</text>
<text x="70.4" y="153.5">5</text>
<text x="37.6" y="161.4">29</text>
<text x="37.6" y="158.8">28</text>
<text x="37.6" y="156.1">27</text>
<text x="43.1" y="159.8">RESET</text>
<text x="43.1" y="157.2">+5V</text>
<text x="60.1" y="159.8">RESET</text>
<text x="62.3" y="157.2">GND</text>
<text x="70.4" y="156.1">4</text>
<text x="70.4" y="158.8">3</text>
<text x="70.4" y="161.4">2</text>
<text x="37.6" y="164.1">30</text>
<text x="43.1" y="165.1">VIN</text>
<text x="43.1" y="162.5">GND</text>
<text x="60.3" y="162.5">D0/RX</text>
<text x="60.5" y="165.1">D1/TX</text>
<text x="70.4" y="164.1">1</text>
</g>
<g font-size="1.6" fill="#a54b4b">
<text x="13.5" y="81.8">1</text>
<text x="25.1" y="81.8">3</text>
<text x="19.3" y="91.3" transform="rotate(-90 19.3 91.3)">2</text>
</g>
</svg>
